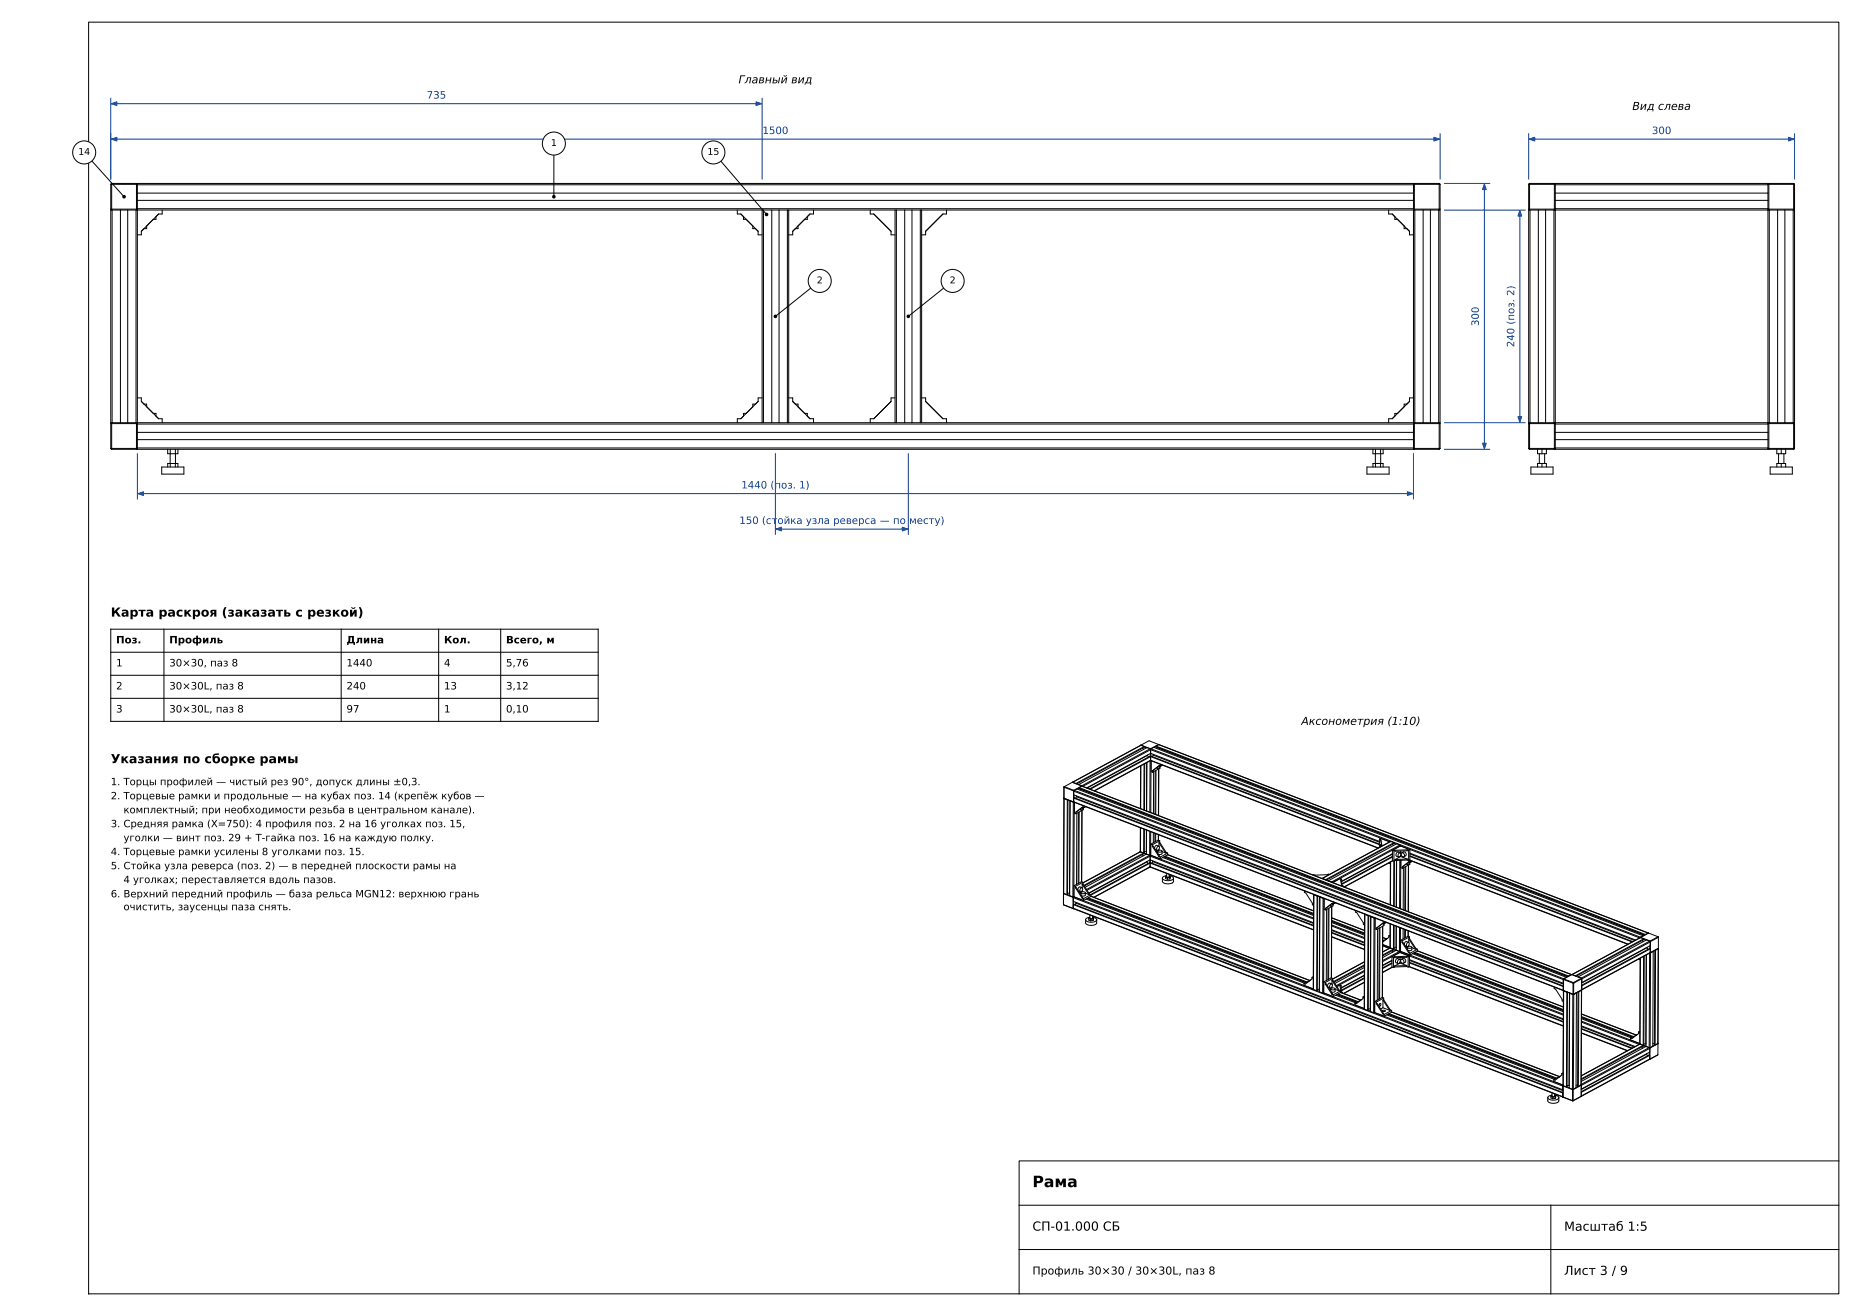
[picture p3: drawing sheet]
<svg xmlns="http://www.w3.org/2000/svg" width="420mm" height="297mm" viewBox="0 0 420 297" stroke-linecap="round" stroke-linejoin="round" font-family="sans-serif">
<g fill="none" stroke="#000" stroke-width=".23">
<path d="M20 5h395v287h-395zM19 34.4l9 10M25 41.6v5.6M25 47.2h6M25 41.6h6M25 47.2l.2 .2M25.2 41.4l-.2 .2M25.2 41.4v6l-.2-.2M25.2 41.4h5.6M25.3 47.4h-.3v48h.3M25.3 47.4h5.4M25.3 47.4v48"/>
<path d="M27.2 47.4v48M28.8 47.4v48M30.7 47.4h.3M30.7 47.4v48M30.8 41.4v6M30.8 41.4l.2 .2M31 47.2l-.2 .2M31 47.1v.3M31 41.7v-.3h288v.3M31 41.7v5.4M31 47.4v48M31 47.4h141"/>
<path d="M31 45.2h288M31 43.6h288M31 47.1h288M31 41.7h288M33.1 51v.6h-.6M35.2 48.9v.6h-.6M36.6 47.4v.9h-.8l-3.9 3.9v.8h-.9M166.4 47.4v.9h.8l3.9 3.9v.8h.9M167.8 48.9v.6h.6M169.9 51v.6h.6M172 47.4h.3M172 47.4v48"/>
<path d="M172.3 47.4h5.4M172.3 47.4v48M174.2 47.4v48M175.8 47.4v48M177.7 47.4h.3M177.7 47.4v48M178 47.4h24M178 47.4v48M180.1 51v.6h-.6M182.2 48.9v.6h-.6M183.6 47.4v.9h-.8l-3.9 3.9v.8h-.9M196.4 47.4v.9h.8l3.9 3.9v.8h.9"/>
<path d="M202 47.4h.3M202 47.4v48M202.3 47.4h5.4M202.3 47.4v48M204.2 47.4v48M205.8 47.4v48M207.7 47.4h.3M207.7 47.4v48M208 47.4h111M208 47.4v48M213.6 47.4v.9h-.8l-3.9 3.9v.8h-.9M313.4 47.4v.9h.8l3.9 3.9v.8h.9"/>
<path d="M314.8 48.9v.6h.6M316.9 51v.6h.6M319 47.1v.3M319 47.4h.3M319 41.7v5.4M319 47.4v48M319 47.2h6M319 41.6h6M319 47.2l.2 .2M319.2 41.4l-.2 .2M319.2 41.4v6M319.2 41.4h5.6"/>
<path d="M319.3 47.4h5.4M319.3 47.4v48M321.2 47.4v48M322.8 47.4v48M324.7 47.4h.3v48h-.3M324.7 47.4v48M324.8 41.4v6M324.8 41.4l.2 .2M325 47.2l-.2 .2M325 41.6v5.6M345 47.2h6M345 41.6h6"/>
<path d="M345 41.6v5.6M345 47.2l.2 .2M345.2 41.4l-.2 .2M345.2 41.4h5.6M345.2 41.4v6M345.3 47.4h-.3v48h.3M345.3 47.4h5.4M345.3 47.4v48M347.2 47.4v48M348.8 47.4v48M350.7 47.4h.3M350.7 47.4v48"/>
<path d="M350.8 41.4v6M350.8 41.4l.2 .2M351 47.2l-.2 .2M351 41.7v-.3h48v.3M351 47.1v.3M351 47.4h48M351 45.2h48M351 43.6h48M351 47.1h48M351 41.7h48M351 41.7v5.4M351 47.4v48"/>
<path d="M399 47.4h.3M399 47.1v.3M399 47.2h6M399 41.6h6M399 41.7v5.4M399 47.4v48M399 47.2l.2 .2M399.2 41.4l-.2 .2M399.2 41.4h5.6M399.2 41.4v6M399.3 47.4h5.4M399.3 47.4v48"/>
<path d="M401.2 47.4v48M402.8 47.4v48M404.7 47.4h.3v48h-.3M404.7 47.4v48M404.8 41.4v6M404.8 41.4l.2 .2M405 47.2l-.2 .2M405 41.6v5.6M25 95.6v5.6M25 95.6l.2-.2v6M25 95.6h6M25.2 95.4l-.2 .2"/>
<path d="M25.3 95.4h5.4M30.7 95.4h.3M30.8 95.4v6M30.8 95.4l.2 .2M31 95.4v.3M31 95.7v5.4M31 99.2h288M31 97.6h288M31 95.4h141M31 89.8h.9v.8l3.9 3.9h.8v.9M31 95.7h288M32.5 91.2h.6v.6"/>
<path d="M34.6 93.3h.6v.6M168.4 93.3h-.6v.6M170.5 91.2h-.6v.6M172 95.4h.3M172 89.8h-.9v.8l-3.9 3.9h-.8v.9M172.3 95.4h5.4M177.7 95.4h.3M178 95.4h24M178 89.8h.9v.8l3.9 3.9h.8v.9M179.5 91.2h.6v.6M181.6 93.3h.6v.6M202 95.4h.3"/>
<path d="M202 89.8h-.9v.8l-3.9 3.9h-.8v.9M202.3 95.4h5.4M207.7 95.4h.3M208 95.4h111M208 89.8h.9v.8l3.9 3.9h.8v.9M315.4 93.3h-.6v.6M317.5 91.2h-.6v.6M319 95.4v.3M319 95.4h.3M319 95.7v5.4M319 95.6h6M319 89.8h-.9v.8l-3.9 3.9h-.8v.9"/>
<path d="M319.2 95.4l-.2 .2M319.2 95.4v6M319.3 95.4h5.4M324.8 95.4v6M324.8 95.4l.2 .2M325 95.6v5.6M345 95.6h6M345 95.6v5.6M345.2 95.4l-.2 .2M345.2 95.4v6M345.3 95.4h5.4M350.7 95.4h.3"/>
<path d="M350.8 95.4v6M350.8 95.4l.2 .2M351 95.4v.3M351 99.2h48M351 97.6h48M351 95.4h48M351 95.7h48M351 95.7v5.4M399 95.4h.3M399 95.4v.3M399 95.6h6M399 95.7v5.4"/>
<path d="M399.2 95.4l-.2 .2M399.2 95.4v6M399.3 95.4h5.4M404.8 95.4v6M404.8 95.4l.2 .2M405 95.6v5.6M25 101.2l.2 .2M25 101.2h6M25.2 101.4h5.6M31 101.2l-.2 .2M31 101.1v.3h288v-.3M31 101.1h288"/>
<path d="M36.5 105.4h5v1.6h-5zM37.8 101.4v1h2.4v-1M37.8 105.4v-.8h2.4v.8M38.4 101.4v4M39.6 104.6v.8M39.6 101.4v1M39.6 102.4v2.2M308.5 105.4h5v1.6h-5zM309.8 101.4v1h2.4v-1M309.8 105.4v-.8h2.4v.8M310.4 102.4v2.2M310.4 101.4v1"/>
<path d="M310.4 104.6v.8M311.6 104.6v.8M311.6 101.4v1M311.6 102.4v2.2M319 101.2h6M319 101.2l.2 .2M319.2 101.4h5.6M325 101.2l-.2 .2M345 101.2h6M345 101.2l.2 .2M345.2 101.4h5.6M345.5 105.4h5v1.6h-5z"/>
<path d="M347 101.4v1h2v-1M347 105.4v-.8h2v.8M347.4 102.4v2.2M348 101.4v1M348 104.6v.8M348.6 102.4v2.2M351 101.2l-.2 .2M351 101.1v.3h48v-.3M351 101.1h48M399 101.2h6M399 101.2l.2 .2M399.2 101.4h5.6"/>
<path d="M399.5 105.4h5v1.6h-5zM401 101.4v1h2v-1M401 105.4v-.8h2v.8M401.4 102.4v2.2M402 101.4v1M402 104.6v.8M402.6 102.4v2.2M405 101.2l-.2 .2M25 142h110v20.8h-110zM25 147.2h110M25 152.4h110M25 157.6h110"/>
<path d="M37 142v20.8M77 142v20.8M99 142v20.8M113 142v20.8M240.1 177.6l-.1 24M240.1 177.6v.1M240.1 177.7l2.2 .8M240.2 177.5l-.1 .1M240.2 177.5l-.1 .2M240.2 177.5l2.1 .9M242.1 176.5l2.1 .9M242.1 176.5l.7 .3"/>
<path d="M242.3 178.5v2.5M242.3 178.4v.1M242.4 178.6v.8l110.4 42.5M242.4 178.6l110.4 42.5M242.4 179.4v.7M242.5 178.4l-.1 .2M242.5 178.4l.6-.4 110.4 42.6M242.5 178.4l110.4 42.5M242.8 176.8v.1M242.9 179.8l-.1 .4M242.9 179.8l109.9 42.3M242.9 179.6v.2"/>
<path d="M243.4 177.1l.9 .3M243.4 177.1h.1M243.6 177.9l-.4 .2M243.6 177.8v.2l110.3 42.4M243.6 177.8l110.4 42.5M243.8 178.1l-.1 .2M243.8 178.1l110 42.3M243.8 178.1h.1M244.2 177.4l-.6 .4M244.2 177.4l110.4 42.5M244.2 177.4h.1M244.2 177.4l110.5 42.5"/>
<path d="M244.3 177.5h.1M245.9 178.1l13.6-7.4 51.8 19.9M246 178.1l13.8-7.4 51.5 19.8M257.4 172.9v9.6M257.4 168.2v.1M257.4 168.2l-17.2 9.3M257.5 172.8l-.1 9.7M257.5 168.2h-.1M257.5 168.2l.7 .3M257.5 168.2h.1M257.5 168.2l2.2 .8M257.9 168.9l.2 .2"/>
<path d="M258.2 172.4v10.4M258.2 168.6l.5 .2M258.2 168.5v.2l-15.2 8.2M258.2 168.5l-15.4 8.3M258.3 172.4v10.4M258.8 172.1v10.9M259 170.5l.2 .4M259 170.5l-13.7 7.4M259 170.4v.1M259.6 171.7l-.1 11.6M259.6 169l.1 .2M259.6 169l-17.3 9.4"/>
<path d="M259.6 169l-.8-.3-15.4 8.4M259.6 170.1v.6M259.7 171.7h.1M259.7 171.7l-12.7 6.8M259.7 169l-.1 .1M259.7 169v.1M259.7 171.6v.1M259.7 171.6l-.1 .1M259.7 171.6l51.4 19.8M259.7 171.6l-12.8 6.9M259.7 171.6h.1M259.7 170.7v.9"/>
<path d="M259.7 170l51.6 19.9M259.7 170l-14.4 7.8M259.7 169.2v.8M259.7 169.2l54 20.8M259.7 169.2l-15.3 8.3M259.7 169.1h.1M259.7 171.7v11.7M259.7 171.7l51.3 19.7M259.7 171.7h-.1M259.7 170v.7M259.8 169l-.1 .2M259.8 169l.6-.3 110.4 42.5"/>
<path d="M259.8 169l110.4 42.5M259.8 174.1l.3 .2M260.1 173.9v.4M260.3 170.4l-.2 .4M260.3 170.4l51 19.7M260.3 170.2v.2M260.3 173.8l-.2 .1M260.4 174.2l-.1 9.4M260.7 174v9.8M260.9 173.9l-.1 9.9M260.9 168.5l-.4 .2M260.9 168.4v.2l110.3 42.4"/>
<path d="M260.9 168.4l110.4 42.5M261 173.3l.3 .1M261.1 173.2l.2 .2M261.2 168.7l-.1 .2M261.5 168l-1.8 1M261.5 168l-2.2-.8-17.2 9.3M261.5 168v.1M261.5 168.1h.1M261.5 168.1l-.6 .3M261.5 168.1l110.5 42.5M261.5 173.5v10.6M261.6 172.8h.2"/>
<path d="M261.6 172.8l.3 .1M261.7 172.8l-1.6 1.1M261.7 173.1l.1-.1v.4l-1.7 .9M261.7 172.8l-.1 .5-.3 .1M261.9 172.5v.4M262.3 172.7l-.4 .2M262.3 172.7l-.6 .4M240.1 180.1h.1M240.1 180.1l2.2 .9M240.1 180.2l.1 .1M240.2 180.3l-.1 21.3M240.2 180.3l.7 .2"/>
<path d="M240.9 180.5l-.1 21.4M240.9 180.5h.1M241 180.5l-.1 21.3-.1 .1M241.5 180.7l-.1 20.9M241.5 180.8l-.1 21.3 .7 .3M241.5 180.8l.7 .3M241.6 180.7l-.1 .1M242.2 181.1h.2M242.2 181.1l-.1 21.3M242.3 181h.1M242.3 181l110.5 42.5M242.3 180.1v.9"/>
<path d="M242.3 180.1l.2-.1 110.3 42.5M242.3 180.1l110.5 42.5M242.4 181l-.1 21.4M242.4 181l110.4 42.6M242.5 183.5l.3 .2M242.8 183.3v.4M243 183.2l-.2 .1M243 183.5v16.1M243.4 183.3l-.1 16.1M243.6 183.2l-.1 16.1M243.7 182.7l.2 .1M243.8 182.6l.1 .2"/>
<path d="M244.1 199l-1.7 .9 .3 .1M244.1 199l.3 .1M244.2 182.9l-.1 16.1M244.2 199.6l1.5 2.3M244.2 199.6v.8M244.3 182.2h.2M244.3 182.1l.3 .2M244.3 182.1l-1.5 1.2M244.4 199.5l1.5 2.3M244.4 199.5l-.2 .1M244.4 199.1v.4M244.4 199.1l-1.7 .9"/>
<path d="M244.4 182.2l-.2 .5-.3 .1M244.5 182.4v.3l-1.7 1M244.6 182.3l-.3 .2 .2-.1M244.6 182.3l.4-.2-.5 .3M244.6 181.9v.4M257.3 192.2v.1M257.3 192.2h.1M257.4 186.8l-.1 5.4M257.4 192.2h.1M257.4 192.1l-.1 .1M257.4 192.2h-.1M257.4 192.2l.7 .3"/>
<path d="M257.4 192.2l-13 7.1M257.4 186.8v5.4M257.8 192.9l.2 .3M258.1 192.6l.5 .2M258.1 187.1v5.6l-13.4 7.3M258.2 192.5l.5 .2M258.3 187.2v5.2l-13.7 7.4M258.7 192.2h-.4M258.7 192.2h.1M258.7 187.3v4.9M258.7 192.8l.8 .2M258.7 192.8l-13.8 7.4"/>
<path d="M258.8 187.4l-.1 5.4M258.9 194.5l.2 .4M258.9 194.5l-13.1 7.1M258.9 194.4v.1M259.5 193l.1 .2M259.5 193l-14.3 7.7M259.5 187.6v5.4M259.5 194.1v.6M259.5 193v.1M259.5 195.7h.1M259.6 195.7l-12.7 6.8M259.6 195.6v.1"/>
<path d="M259.6 195.6l-.1 .1M259.6 195.6l36.8 14.2M259.6 195.6l-12.8 6.9M259.6 195.6h.1M259.6 194.8v.8M259.6 194l36.8 14.2M259.6 194l-13.9 7.5M259.6 193.2v.8M259.6 193.2l36.8 14.2M259.6 193.2l-14.3 7.7M259.6 193v.1M259.6 193.1h.1"/>
<path d="M259.6 195.7l36.8 14.2M259.6 194.1v.6M259.7 195.7h-.1M259.7 193l-.1 .2M259.7 193h-.2M259.7 193l36.7 14.2M259.7 187.7v5.3M259.7 190.5v2.5M259.7 190.5l.4 .1M260.1 191l.1-.1 1.5 2.3-.2 .1M260.1 191l1.4 2.3M260.1 190.6v.4"/>
<path d="M260.2 194.5l-.2 .3M260.2 194.5l36.2 13.9M260.2 194.3v.2M260.3 187.9v2.3M260.6 191.4h.1M260.7 188.1l-.1 1.9M260.8 191.7l.4 .2M260.8 188.1v1.8M261.3 192.1l.5 .2 .5-.2M261.3 192.1l.5-.2 .5 .2M261.3 192.1v.4M261.3 192.1l-.3 .1"/>
<path d="M261.4 188.4v1.2M261.5 191l-.6-.2-.3 .6M261.5 191l-.4 .4 .1 .5M261.5 191l.1 .6-.4 .3M261.5 193.3l.4 .1M261.6 191.7v.2M261.6 190.2l1.5 2.3M261.6 190.2v.8M261.7 190.1l1.5 2.3M261.7 190.1l-.1 .1M261.7 189.7l-.3-.1-1.7 .9M261.7 189.7l-1.6 .9"/>
<path d="M261.7 189.7v.4M262.3 192.2l.8 .3M262.3 192.1l-.1 .6-.8 .1M262.3 198.2v.7a1.55 1.55 0 0 0 2.5 0v-.7M262.3 198.2a1.55 1.55 0 0 0 2.5 0M262.4 193.5l34.1 13.1M262.7 193.4l33.8 13M262.7 193.4l33.8 12.9M262.9 193.2l33.6 12.9M263 197.9l.3-.3-.7 .2-.3 .4M263 197.9v.4l.5 .1M263 197.9l.5 .2"/>
<path d="M263.2 192.4l-.1 .1M263.2 192.4l.3 .1M263.3 197.1l.1 .8h.5v-.5M263.5 198.1v.3M263.5 192.9l-1.6 .9v-.4M263.5 192.9l33 12.7M263.5 192.5v.4M263.5 192.5l-1.6 .9M264 198.4h-.5M264 198v.4M264 198l-.5 .1M264.1 197.7l-.2-.1 .7 .2 .2 .4"/>
<path d="M264.1 197.7l-.1 .7M264.1 197.7l-.1 .3M298.4 198.2v.1M298.5 198.2h-.1M298.5 198.2l.7 .3M299.2 198.5v.1M299.8 198.8h.1M299.8 198.8l.7 .2M300 197.4l-3.7 .1M300.5 199l.1 .1M302.8 199.8l.3 .1M302.8 198.4v1.4"/>
<path d="M302.8 198.4l-.4-.1-1.6 .9M302.8 198.4l-.3 .2 .3 1.2M303.1 199.9v.2M303.1 199.9l-.2 .1M311.3 189.4l.3 .1M311.3 189.4v1.9M311.6 189.2l-.3 .2M311.6 190.6l-.1 .5M311.6 190.9l.2 .1M311.6 190.9v.2M311.6 189.5l.3 1.2M311.6 189.5l.2 1.3"/>
<path d="M311.8 190.6h-.2M311.9 190.7l-.3 .2M313.5 194.7l.3 .2M313.8 194.6l-.1 9.6M313.8 189.9v.1M313.8 189.9l-15.4 8.3M313.8 194.5v9.7M313.9 189.9h-.1M313.9 189.9l.7 .3M313.9 189.9l-15.4 8.3M314.2 192.8l-11.4 6.2M314.2 192.7v.2"/>
<path d="M314.2 194.2l.4 .1M314.2 193.4l-11.4 6.2M314.2 193.3l-11.4 6.2M314.2 192.7l-11.4 6.2M314.3 191.9l-.1 2.3M314.3 191.9l.3 .1M314.3 190.6l.2 .2M314.3 194.2l-11 6M314.4 194.3l-11 5.9M314.6 194.3l-.1 10.2M314.6 190.3l.5 .2M314.6 190.2v.2l-15.3 8.2"/>
<path d="M314.6 190.2l-15.4 8.3M314.6 192v2.3M314.7 194.3v10.2M314.8 194.2l-.2 .1M314.8 194v.2M314.9 191.9l-.3 .1M315.2 194.2v10.5M315.9 194.2v10.8M315.9 190.7l.1 .2M315.9 190.7l-.7-.3-15.4 8.4M315.9 190.7l-15.4 8.3M316 192.5l-.6-.2-.3 .3v.6l.5 .2"/>
<path d="M316 192.5l.1 .6-.5 .3M316 192.5l-.4 .3v.6M316 190.9l-1.7 1M316 190.9l2.2 .9M316 190.9l54 20.8M316 190.9h.1M316 190.9l-15.3 8.3M316.1 193.3l1.5 .6M316.1 193.3l-1.3 .7M316.1 193v.3M316.1 192.1v.5M316.2 195.8l.3 .2"/>
<path d="M316.2 194.2l-.1 10.9M316.4 192.5l.5-.3 .4 .3v.5l-.5 .4M316.4 192.5l-.2 .2 .1 .4 .3 .2 .2 .1M316.4 192.5h.3l.2 .3-.1 .6M316.5 195.6v.4M316.7 195.5l-.2 .1M316.7 195.9v9.4M317.1 195.7l-.1 9.8M317.3 195.6l-.1 9.9M317.4 195l.2 .1M317.5 194.9l.1 .2M317.6 194.1l.3 .1"/>
<path d="M317.6 194.1l-2.8 .1M317.6 193.9v.2M317.6 193.9l-2.8 .1M317.6 191.8v.2l-2.7 .1v-.2M317.6 191.8l.3 .1M317.6 191.8l-2.7 .1M317.9 195.2l-.1 10.6M317.9 191.9v2.3M318 194.5l-1.5 1.1M318.1 194.1l49.3 19M318.1 194.5l-.2 .5-.3 .1M318.2 194.1l-.3 .1"/>
<path d="M318.2 193.3l50.2 19.3M318.2 193.1l50.3 19.4M318.2 192.7l50.7 19.6M318.2 192.5l50.9 19.7M318.2 191.8v2.3M318.2 191.8l-.3 .1M318.2 194.5h-.2l.3 .1M318.3 194.2v.4M318.7 194.4l-.4 .2M318.7 194.4l-.6 .4 .1-.1v.4l-1.7 .9M240 201.6h.1M240 201.6v2.6"/>
<path d="M240 201.6v.1M240 204.2l2.2 .9M240 204.2l2.2 .8M240 201.7v2.5M240 201.7l2.2 .8M240.1 201.6l-.1 .1M240.1 201.6l.7 .3M240.8 201.9l.6 .2M241.4 201.6h-.5M241.4 201.6h.1M242.2 205v.1M242.2 202.5v2.5"/>
<path d="M242.2 202.4v.1M242.2 205l.1 .1M242.2 205l110.5 42.5M242.2 205h.1M242.2 204.2v.8M242.2 204.2l.2-.1 110.3 42.5M242.2 204.2l110.5 42.5M242.2 202.6v.8l110.5 42.5M242.2 202.6l110.5 42.5M242.3 202.4v.1M242.3 202.5h-.1M242.3 205.1l110.4 42.5"/>
<path d="M242.3 203.5v.6M242.3 205.1h.1M242.3 202.4l-.1 .2M242.3 202.4h-.2M242.3 202.4l2.2 .8M242.3 202.4l54.1 20.8-2.1-.8v-.4M242.7 200.4l1.5 2.3M242.7 200.4l.2-.1 1.5 2.3-.2 .1M242.7 200v.4M242.8 203.8l-.1 .4M242.8 203.8l109.9 42.3M242.8 203.7v.1"/>
<path d="M243.4 201.1l.4 .2M243.9 201.5l.5 .2 .5-.2M243.9 201.5l.6-.3 .4 .3M243.9 201.5v.4M243.9 201.5l-.2 .1M244.2 200.4l-.6-.2-.4 .6M244.2 200.4l-.4 .3v.6M244.2 200.4l.1 .6-.5 .3M244.2 202.7l.3 .1M244.2 201v.3M244.5 202.8l14.9-8.1 37 14.3M244.5 202.8v.4"/>
<path d="M244.9 201.6l.8 .3M244.9 201.5v.6l-.8 .1M245 207.6v.7a1.55 1.55 0 0 0 2.5 0v-.7M245 207.6a1.55 1.55 0 0 0 2.5 0M245.1 202.9l49.3 19M245.4 202.8l49.4 18.9M245.6 202.6l49.4 19M245.7 207.3l.3-.3-.7 .2-.3 .4M245.7 207.3v.4l.5 .1M245.7 207.3l.5 .2M245.9 201.8l.3 .1v.4l-1.7 .9M245.9 201.8l-.2 .1"/>
<path d="M246 206.5l.1 .8h.4l.1-.6M246.2 207.5v.3M246.2 202.3l49.4 19-1.3 .7M246.2 202l13.5-7.3 36.7 14.1M246.7 207.7l-.5 .1M246.7 207.4v.3M246.7 207.4l-.5 .1M246.8 207.1l-.2-.1 .7 .2 .2 .4M246.8 207.1l-.1 .6M246.8 207.1l-.1 .3M294.4 201.1v.3l.3 .1 1.5 2.3v.4l.3 .1M296.5 201.9v.1"/>
<path d="M296.5 201.9l-.1 21.4M296.5 201.9h.1M296.5 202l.7 .2M296.5 202l-.1 21.3M297.2 202.2v21.4M297.3 202.2h-.1M297.4 202.2l-.1 21.3-.1 .1M297.8 202.4v21.4l.7 .3M297.9 202.4l.7 .4M298.6 202.8h.2M298.6 202.8l-.1 21.3M298.8 202.8l-.1 21.3"/>
<path d="M298.8 205.2l.4 .2M299.2 205v.4M299.3 204.9l-.1 .1M299.4 205.2l-.1 16.1M299.8 205l-.1 16.1M299.9 204.9v16.1M300 204.4l.3 .1M300.2 204.3l.1 .2M300.5 204.6v16.1M300.5 211.5l7.4 2.8M300.5 211.4l7.4 2.8M300.5 210.5l7.4 2.9"/>
<path d="M300.5 210.4l7.4 2.9M300.5 210l7.4 2.9M300.5 209.8l7.4 2.9M300.5 209l7.5 2.8M300.5 208.8l7.5 2.8M300.5 208.2l7.5 2.9M300.5 207.9l7.5 2.9-7.5-2.8M300.5 207.7l7.5 2.9M300.6 207.1l7.4 2.9M300.6 204.6l-.1 16.1M300.7 203.9h.2M300.7 203.8l.3 .2"/>
<path d="M300.7 203.8l-1.5 1.2M300.8 203.9l-.2 .5-.3 .1M300.8 204.1v.3l-1.6 1M301 204l-.3 .2 .1-.1M301 204l.4-.2-.6 .3M301 203.6v.4M305.9 205.5v.3l.3 .2 1.5 2.3v.3l.3 .1M307.9 219.3l-6.2 3.3M307.9 219l-6.3 3.4M307.9 218.3l-6.6 3.6M307.9 218l-6.8 3.7M307.9 217.8l-6.9 3.7"/>
<path d="M307.9 217.1l-7.1 3.8 7.1-3.8M308 206.3v.1M308 206.3l-.1 21.4M308 206.3h.1M308 206.4l.8 .3M308 206.4l-.1 21.3M308.8 206.7l-.1 21.3M308.8 206.6v.1M308.9 206.7l-.1 21.2-.1 .1M309.3 206.8l-.1 20.9M309.4 206.9l.7 .3M309.4 206.9l-.1 21.4 .7 .2"/>
<path d="M309.4 206.9h.1M310.1 207.2h.2M310.1 207.2l-.1 21.3M310.3 207.2l-.1 21.3M310.3 207.2v2.4l.4 .2M310.7 209.4v.4M310.9 209.7l-.1 16M311.3 209.5l-.1 16M311.4 209.4v16M312 213.4l1.6 .6M312 213.2l1.7 .6M312.1 212.1l.2 .1"/>
<path d="M312.1 211.6l.8 .3M312.1 209l-.1 16.1M312.2 208.3v.3M312.2 208.3l-1.5 1.1M312.3 208.5v.4l-1.6 .9M312.3 208.5l-.1 .1M312.5 208.4l-.3 .2M312.5 208.4l-.3-.1-1.5 1.1M312.5 208v.4M312.6 208.3l-.3 .2M312.9 208.2l-.4 .2M312.9 212h.1"/>
<path d="M312.9 211.9l-.8 .4M313.2 211.8l-.3 .2M313.4 211.2l.3 .1M313.4 211.2v.4l-1.3 1M313.7 213.9h.1M313.7 211l-.3 .2M313.7 208.5v5.4M313.7 213.8v.1M313.8 213.9l-.2 .1M313.8 213.9l.7 .3M313.8 213.9l-1.8 1M313.8 208.5v5.4"/>
<path d="M314.1 216.8l-2.1 1.1M314.1 216.8v.2M314.1 217.5l-2.1 1.1M314.1 217.3l-2.1 1.1M314.1 216.7l-2.1 1.2M314.1 215.9v2.3l.4 .2M314.1 215.9l.4 .2M314.2 214.6l.2 .3M314.2 218.3l-2.2 1.1M314.3 218.3l-2.3 1.2M314.5 214.3l.5 .2M314.5 216.1v2.3"/>
<path d="M314.5 208.8v5.6l-2.5 1.3M314.6 214.2l.5 .2M314.6 208.9v5.2l-2.6 1.4M314.7 218.2l-.2 .2M314.7 218v.2M314.7 215.9l-.2 .2M315.1 213.9h-.5M315.1 213.9h.1M315.1 213.9v-4.9v5.5M315.1 214.5l.7 .2M315.1 214.5l-3.1 1.6M315.8 214.7l.1 .2"/>
<path d="M315.8 214.7l-3.8 2.1M315.9 209.3l-.1 5.4M315.9 216.5l-.6-.2-.3 .4v.5l.5 .2M315.9 216.5l.1 .6-.5 .3M315.9 216.5l-.4 .3v.6M315.9 215l-1.8 .9M315.9 215l2.2 .8M315.9 214.9l36.9 14.2M315.9 214.9v.1M315.9 214.9l-3.9 2.1M316 217.3l1.5 .6M316 217.3l-1.3 .7"/>
<path d="M316 217.1v.2M316 216.1v.5M316 214.7h-.2M316 214.7l36.8 14.2M316.1 209.4l-.1 5.3M316.1 214.7h-.1M316.1 214.7l2.1 .8M316.1 212.2v2.5M316.1 212.2l.3 .1M316.3 216.5l.5-.2 .4 .3v.5l-.5 .3M316.3 216.5l-.2 .2 .1 .4 .3 .3h.2M316.3 216.5l.5 .3 .1 .3-.2 .3"/>
<path d="M316.4 212.7l.2-.1 1.5 2.3-.2 .1M316.4 212.7l1.5 2.3M316.4 212.3v.4M316.7 209.6v2.3M316.9 213.1h.1M317 209.8v1.9M317.1 213.4l.4 .2M317.2 209.8v1.8M317.5 218.1l.3 .2M317.5 218.1l-2.8 .1M317.5 217.9v.2M317.5 217.9l-2.8 .1"/>
<path d="M317.5 215.8l.3 .1M317.5 215.8l-2.8 .1M317.5 215.8v.2l-2.8 .1v-.2M317.6 213.8l.5 .2 .5-.2M317.6 213.8l.6-.2 .4 .2M317.6 213.8v.4M317.6 213.8l-.2 .1M317.8 210.1v1.2M317.8 214.5h.1M317.8 215.9v2.4M317.9 212.7l-.6-.2-.4 .6M317.9 212.7l-.5 .4 .1 .5"/>
<path d="M317.9 212.7l.1 .6-.5 .3M317.9 215l.3 .1M317.9 213.4v.2M317.9 211.9l1.5 2.3M317.9 211.9v.8M318 218.2l34.8 13.4M318 218.1l34.8 13.4M318.1 217.3l34.7 13.4M318.1 217.2l34.7 13.3M318.1 216.8l34.7 13.3M318.1 216.6l34.7 13.3M318.1 215.8v2.3l-.3 .2"/>
<path d="M318.1 215.8l-.3 .1M318.1 211.8l1.5 2.3M318.1 211.8l-.2 .1M318.1 211.4l-.3-.1-1.7 .9M318.1 211.4l-1.7 .9M318.1 211.4v.4M318.2 215.1v.4M318.6 213.9l.8 .3M318.6 213.8v.6l-.8 .1M318.8 215.2l34 13.1M319.1 215.1l33.7 13M319.3 214.9l33.5 12.9"/>
<path d="M319.6 214.1l-.2 .1M319.6 214.1l.3 .1M319.9 214.6l32.9 12.7M319.9 214.2v.4l-1.7 .9M319.9 214.2l-1.7 .9M354.6 219.9l-.6 .4M354.7 219.9v.1M354.7 219.9h-.1M354.7 220l2.2 .8M354.8 219.9l-.1 .1M354.8 219.9l.8 .3M369.9 216.4l.3 .2"/>
<path d="M370.2 216.3l-.1 19.3M370.2 211.6l-.1 .1M370.2 211.6l-17.3 9.3M370.2 216.2l-.1 19.4M370.2 211.5l-.1 .1M370.2 211.6h.1M370.2 211.6l.8 .3M370.2 211.6l-15.4 8.3M370.3 211.6h-.1M370.3 211.6l2.1 .8M370.6 212.3l.2 .2M370.8 211.2l-.6 .3"/>
<path d="M370.8 211.2v.1M370.9 215.8l-.1 20.3-13.9 7.6M371 212l.5 .2M371 211.9v.2l-15.3 8.2M371 211.9l-15.4 8.3M371.1 215.8l-.1 20-.2 .1M371.3 210.9v.1M371.5 215.5l-.1 20.1M371.6 215.5l-.1 20.7M371.7 213.9l.2 .4M371.7 213.9l-14.8 8M371.7 213.8v.1"/>
<path d="M372 210.6h.1M372 210.6l-.7 .3M372.3 215.1l-.1 21.3M372.3 212.4l.1 .2M372.3 212.4l-.7-.3-15.4 8.4M372.3 212.4l-15.4 8.3M372.3 213.5v.6M372.4 215v.1M372.4 212.4v.1M372.4 212.4l.1 .1M372.4 214.1v1M372.4 214.1h-.2l-15.3 8.3"/>
<path d="M372.4 214.1l-15.4 8.4M372.4 212.6l-15.4 8.3M372.4 212.6v.8l-15.4 8.4M372.5 215l-.1 .1M372.5 212.5v2.5M372.5 212.5h-.1M372.5 215.1h-.2M372.5 215.1l-.1 21.3M373 214.7h.1M373.1 214.7l-.1 21.4-.6 .3M373.1 214.7l-.6 .4M373.5 214.5l-.1 21.2 .1 .1"/>
<path d="M373.6 214.4v.1M373.6 214.5l-.1 21.3M374.2 211.4l-2.1-.8-1.8 1M374.2 211.4l-1.8 1M374.2 211.4l.1 .1M374.3 214.1h.1M374.3 214l-17.3 9.3M374.3 214l-17.3 9.4M374.3 214.1l-.7 .4M374.3 214.1l-.2 21.4M374.3 211.5v2.5M374.3 211.5l-1.8 1"/>
<path d="M295.6 221.3h.1M295.6 221.3v.1M295.8 221.1l-.2 .2M296.1 220.6v.3l-1.5 1.2-.3-.1M296.1 220.6l.3 .1M296.4 223.3h.1M296.4 220.4l-.3 .2M296.4 223.2v.1M296.4 223.3l.8 .3M297.2 223.5l.6 .2M297.3 223.3h.5M298.7 224.1h-.2"/>
<path d="M298.7 224.1l9.2 3.6M298.7 224.1h.1M299.1 222.1l1.5 2.3M299.1 222.1l.2-.1 1.4 2.3-.1 .1M299.1 221.7v.4M299.6 222.5h.1M299.8 222.8l.4 .2M300.3 223.2l.5 .2 .5-.2M300.3 223.2l.5-.3 .5 .3M300.3 223.2v.4M300.3 223.2l-.2 .1M300.6 222.1l-.7-.2-.3 .6"/>
<path d="M300.6 222.1l-.5 .3 .1 .6M300.6 222.1v.6l-.4 .3M300.6 224.4l.3 .1M300.6 222.7v.3M300.6 221.3l1.5 2.3M300.6 221.3v.8M300.8 221.2l1.5 2.3M300.8 221.2l-.2 .1M300.8 220.8v.4M300.8 220.8l-.4-.1-1.6 .9 .3 .1M300.8 220.8l-1.7 .9M301.3 223.3l.8 .3"/>
<path d="M301.3 223.2l-.1 .6-.7 .1M301.5 224.6l4.4 1.7M301.7 224.5l4.5 1.7M301.8 224.4l4.5 1.8M302 224.3l4.5 1.7M302.3 223.5l.3 .1M302.3 223.5l-.2 .1M302.3 222.3l.4 .2M302.6 224l-1.7 .9v-.4M302.6 224l4.5 1.7M302.6 223.6l-1.7 .9M302.6 223.6v.4"/>
<path d="M302.7 222.5l-.3 .1 .3 1.2 .3 .2M302.7 222.5v1.3M303 224l-.2 .1M303 224v.1M305.8 226.4v.4M307.3 225.6l-1.5 .8M307.6 225v.4l-1.5 1.1-.3-.1M307.6 225l.3 .1M307.9 227.7h.1M307.9 224.9l-.3 .1M307.9 221.7l-4.6 2.5M307.9 221.7l-4.7 2.5"/>
<path d="M307.9 220.8l-5.2 2.9M307.9 220.7l-5.2 2.8M307.9 220.2l-5.2 2.8M307.9 220.1l-5.2 2.8M307.9 227.7l.8 .3M308.8 228l.5 .2M309.2 227.7h.1M309.2 227.7h-.4M310.2 228.5l42.5 16.4v.2M310.2 228.5h-.2M310.3 226l.3 .2M310.3 226l-.1 2.5"/>
<path d="M310.6 226.5l1.5 2.3M310.6 226.5l.2-.1 1.5 2.3-.2 .1M310.6 226.2v.3M311.3 226.6l-.1 .2M311.4 226.5h.2v.2l-.2 .4-.2-.2zM312 228.1l.4-.1 .2 .1-.4 .2zM312.1 228.8l.3 .1M312.1 227.4l1.5 .6M312.1 227.4l-.5 .3M312.1 225.7l1.5 2.3M312.1 225.7v1.7M312.3 225.6l1.5 2.3"/>
<path d="M312.3 225.6l-.2 .1M312.3 225.3l-.4-.2-1.6 .9M312.3 225.3v.3M312.3 225.3l-1.7 .9M313 229l37.8 14.6M313.2 228.9l37.9 14.6M313.3 228.9l37.8 14.5M313.5 228.7l37.8 14.6M313.8 227.9l.3 .1M313.8 227.9l-.2 .1M314.1 228v.4l-1.7 .9v-.4M314.1 228l-1.7 .9"/>
<path d="M350.8 222.8v.3l.3 .1 1.5 2.3v.4l.2 .1M352.8 223.5v.1M352.8 222.6v.9M352.8 221.1v.8M352.8 223.5h.1M352.8 222.6h.1M352.9 221.9h-.1M352.9 221l-.2 24M352.9 221v.1M352.9 223.5v.1M352.9 223.5l2.2 .9M352.9 221.1l2.1 .8"/>
<path d="M352.9 223.6h-.1M352.9 223.6v.1M352.9 220.9l-.1 .2M352.9 223.7l-.2 23.9M352.9 223.7l.7 .2M352.9 220.9v.1M352.9 220.9v.2M352.9 220.9l2.2 .9M353.5 220.6l-.6 .3M353.5 220.6h.1M353.6 223.9l-.1 21.4M353.7 223.9h-.1"/>
<path d="M353.8 223.9l-.1 21.3-.2 .1M354 220.3h.1M354.2 224.1l-.1 21.4 .8 .3M354.3 224.1l.7 .4M355 224.5l-.1 21.3M355 224.4h.1M355 221.9v2.5M355.1 221.8l-.1 .1M355.1 221.8l.1 .1M355.1 224.4h.1M355.1 224.4h-.1M355.2 221.9l-.1 2.5"/>
<path d="M355.2 221.9h-.2M355.2 224.4l-.2 .1M355.2 224.4l-.1 21.4M355.6 220.2v.1M355.7 224.1h.1M355.8 224.1l-.1 21.4-.6 .3M355.8 224.1l-.6 .3M356.1 223.9l-.1 21.2 .2 .1M356.2 220.5l.7 .2M356.2 220.5h.1M356.2 223.8h.1M356.3 223.8l-.1 21.4"/>
<path d="M356.9 220.8l.1 .1M356.9 220.8l-1.8 1M356.9 233.2l10.4 3.9M356.9 233.1l10.4 4M356.9 220.7l.1 .2M356.9 232.2l11.3 4.4M356.9 232.1l11.5 4.4M356.9 231.7l11.9 4.6M356.9 231.5l12.1 4.7M356.9 223.5l-.6 .3M356.9 223.5l-.1 21.4M356.9 230.7l13 5"/>
<path d="M356.9 230.5l13.2 5M356.9 229.9l11.2 4.3M356.9 229.4l11.8 4.5M356.9 228.9l12.4 4.7-1.3 .7M356.9 223.4l-1.8 1M356.9 223.4v.1M356.9 223.5h.1M356.9 223.5l-.1 21.3M356.9 222.5h.1M356.9 221.7l.1 .1M357 220.9l-.1 2.5M357 220.9l-1.8 1"/>
<path d="M357 223.4l-.1 .1M357 223.3v.1M357 222.5v.8M357 220.9v.9M368 234.3v.4M368.4 234.1l-11.5-4.4 11.5 4.4M369.3 233.7h.1M369.5 233.5l-.2 .2M369.8 232.9v.4l-1.5 1.1-.3-.1M369.8 232.9l.3 .1M370.1 235.6l-13.2 7.2M370.1 235.6h.1"/>
<path d="M370.1 232.7l-.3 .2M370.1 235.5v.1M370.1 235.6l.7 .3M370.5 236.3l.2 .3M370.8 236l.6 .2M370.8 235.9l-13.9 7.6M370.9 235.9l.6 .2M371.4 235.6h.1M371.4 235.6h-.4M371.5 236.2l.7 .2M371.5 236.2l-14.6 7.9M371.6 237.9l.2 .4"/>
<path d="M371.6 237.9l-14.8 8M371.6 237.8v.1M372.2 236.4l.1 .2M372.2 236.4l-15.4 8.3M372.2 237.5v.6M372.3 236.4v.1M372.3 239.1h.1M372.3 239v.1M372.3 239l-15.4 8.4M372.3 238.2l-.2-.1-15.3 8.3M372.3 238.2v.8M372.3 238.2l-15.4 8.3"/>
<path d="M372.3 236.6v.8l-15.4 8.4M372.3 236.6l-15.4 8.3M372.3 236.4l.1 .1M372.4 239l-.1 .1M372.4 239h-.1M372.4 236.5v2.5M372.4 236.5h-.1M372.4 236.4h-.2M373.4 235.5h-.4M373.5 235.8l-.5 .2M374.1 235.5l.1 .1M374.1 235.5l-.6 .3"/>
<path d="M374.1 235.4v.1M374.2 238.1l-17.3 9.3M374.2 238.1h-.1M374.2 235.6l-1.8 .9M374.2 235.6v2.5M349.3 247.7v.7a1.55 1.55 0 0 0 2.5 .1v-.8M349.3 247.7a1.55 1.55 0 0 0 2.5 .1v-.1M350 247.5l.3-.3-.7 .2-.3 .3M350 247.5v.3l.5 .2M350 247.5l.5 .1M350.3 246.7l.1 .8 .4-.1 .1-.5M350.5 247.6v.4"/>
<path d="M350.7 243.7v.4l2 .8M351 247.9l-.5 .1M351 247.5v.4M351 247.5l-.5 .1M351.1 247.3l-.2-.1 .6 .2 .3 .3M351.1 247.3l-.1 .6M351.1 247.3l-.1 .2M351.9 243h.1M351.9 243v.1M352 243l-37.9-14.6 37.8 14.6-1.2 .7M352.2 242.8l-.3 .2M352.5 242.3v.3l-1.5 1.2-.3-.1"/>
<path d="M352.5 242.3l.3 .1M352.7 247.5v.1M352.7 246.7v.8M352.7 245.1v.8M352.7 246.6v.1M352.7 245.9h.1M352.7 245h.1M352.7 247.6l2.3 .9M352.7 247.6l2.2 .8M352.8 242.1l-.3 .2M352.8 245.1l2.1 .8M352.8 247.6h-.1"/>
<path d="M352.8 245v.1M352.8 244.9l-.1 .1M352.8 245l.7 .3M353.6 245.3l.5 .2M353.7 245h.5M354.9 248.4l.1 .1M354.9 245.9v2.5M355 245.8l-.1 .1M355 245.8v.1M355 248.4v.1M355 248.4h-.1M355 245.9v2.5"/>
<path d="M355 245.9h-.1M355.1 245.8h-.2M356 244.9h-.3M356.1 245.2l-.4 .2M356.8 244.9l-.6 .3M356.8 244.8h.1M356.8 244.9h.1M356.8 247.4l-1.8 1.1M356.8 247.4l-1.8 1M356.8 246.5h.1M356.8 245.8h.1M356.8 244.9v2.5"/>
<path d="M356.8 244.9l-1.8 1M356.8 244.8v.1M356.8 244.8l.1 .1M356.9 247.4h-.1M356.9 247.4h.1M356.9 246.5v.9M356.9 244.9v.9M230 272h185M350 272v20M415 262h-185v30M230 282h185"/>
</g>
<g fill="none" stroke="#0b3d91" stroke-width=".23">
<path d="M25 22.2v18.2M25.1 31.4h299.8M25.1 23.4h146.8M172 22.2v18.2M325 30.2v10.2M345 30.2v10.2M345.1 31.4h59.8M405 30.2v10.2M326 41.4h10.2M326 47.4h18.2M335 41.5v59.8M343 47.5v47.8"/>
<path d="M326 95.4h18.2M31 102.4v10.2M31.1 111.4h287.8M175 102.4v18.2M175.1 119.4h29.8M205 102.4v18.2M319 102.4v10.2M326 101.4h10.2"/>
</g>
<g fill="#0b3d91" stroke="#0b3d91" stroke-width=".23">
<path d="M323.6 31l1.3 .4-1.3 .4z"/>
<path d="M25.1 31.4l1.3-.4v.8z"/>
<path d="M170.6 23l1.3 .4-1.3 .4z"/>
<path d="M25.1 23.4l1.3-.4v.8z"/>
<path d="M317.6 111l1.3 .4-1.3 .4z"/>
<path d="M31.1 111.4l1.3-.4v.8z"/>
<path d="M203.6 119l1.3 .4-1.3 .4z"/>
<path d="M175.1 119.4l1.3-.4v.8z"/>
<path d="M335 41.5l.4 1.3h-.8z"/>
<path d="M334.6 100h.8l-.4 1.3z"/>
<path d="M343 47.5l.4 1.3h-.8z"/>
<path d="M342.6 94h.8l-.4 1.3z"/>
<path d="M403.6 31l1.3 .4-1.3 .4z"/>
<path d="M345.1 31.4l1.3-.4v.8z"/>
</g>
<circle cx="28" cy="44.4" r=".23" fill="#000" stroke="#000" stroke-width=".35"/>
<circle cx="19" cy="34.4" r="2.6" fill="#fff" stroke="#000" stroke-width=".23"/>
<path d="M161 34.4l12 14" fill="none" stroke="#000" stroke-width=".23"/>
<circle cx="173" cy="48.4" r=".23" fill="#000" stroke="#000" stroke-width=".35"/>
<circle cx="161" cy="34.4" r="2.6" fill="#fff" stroke="#000" stroke-width=".23"/>
<path d="M185 63.4l-10 8" fill="none" stroke="#000" stroke-width=".23"/>
<circle cx="175" cy="71.4" r=".23" fill="#000" stroke="#000" stroke-width=".35"/>
<circle cx="185" cy="63.4" r="2.6" fill="#fff" stroke="#000" stroke-width=".23"/>
<path d="M125 32.4v12" fill="none" stroke="#000" stroke-width=".23"/>
<circle cx="125" cy="44.4" r=".23" fill="#000" stroke="#000" stroke-width=".35"/>
<circle cx="125" cy="32.4" r="2.6" fill="#fff" stroke="#000" stroke-width=".23"/>
<path d="M215 63.4l-10 8" fill="none" stroke="#000" stroke-width=".23"/>
<circle cx="205" cy="71.4" r=".23" fill="#000" stroke="#000" stroke-width=".35"/>
<circle cx="215" cy="63.4" r="2.6" fill="#fff" stroke="#000" stroke-width=".23"/>
<text font-size="3.5" x="233" y="267.9">Рама</text>
<g font-size="2.8">
<text x="25" y="139.2">Карта раскроя (заказать с резкой)</text>
<text x="25" y="172.2">Указания по сборке рамы</text>
<text x="233" y="277.7">СП-01.000 СБ</text>
<text x="353" y="277.8">Масштаб 1:5</text>
<text x="353" y="287.7">Лист 3 / 9</text>
</g>
<g font-size="2.5">
<text x="166.7" y="18.8">Главный вид</text>
<text x="368.4" y="24.8">Вид слева</text>
<text x="293.7" y="163.6">Аксонометрия (1:10)</text>
<text x="233" y="287.6">Профиль 30×30 / 30×30L, паз 8</text>
</g>
<g font-size="2.3" fill="#0b3d91">
<text x="96.3" y="22.2">735</text>
<text x="172.1" y="30.2">1500</text>
<text x="372.8" y="30.2">300</text>
<text x="333.7" y="73.6" transform="rotate(-90 333.7 73.6)">300</text>
<text x="341.7" y="78.4" transform="rotate(-90 341.7 78.4)">240 (поз. 2)</text>
<text x="167.3" y="110.2">1440 (поз. 1)</text>
<text x="166.8" y="118.2">150 (стойка узла реверса — по</text>
<text x="205.2" y="118.2">месту)</text>
</g>
<g font-size="2.3">
<text x="26.2" y="145.2">Поз.</text>
<text x="38.2" y="145.2">Профиль</text>
<text x="78.2" y="145.2">Длина</text>
<text x="100.2" y="145.2">Кол.</text>
<text x="114.2" y="145.2">Всего, м</text>
<text x="26.2" y="150.4">1</text>
<text x="26.2" y="155.6">2</text>
<text x="38.2" y="150.4">30×30, паз 8</text>
<text x="38.2" y="155.6">30×30L, паз 8</text>
<text x="78.2" y="150.4">1440</text>
<text x="78.2" y="155.6">240</text>
<text x="100.2" y="150.4">4</text>
<text x="100.2" y="155.6">13</text>
<text x="114.2" y="150.4">5,76</text>
<text x="114.2" y="155.6">3,12</text>
<text x="26.2" y="160.8">3</text>
<text x="38.2" y="160.8">30×30L, паз 8</text>
<text x="78.2" y="160.8">97</text>
<text x="100.2" y="160.8">1</text>
<text x="114.2" y="160.8">0,10</text>
<text x="25" y="177.2">1. Торцы профилей — чистый рез 90°, допуск длины ±0,3.</text>
<text x="25" y="180.4">2. Торцевые рамки и продольные — на кубах поз. 14 (крепёж кубов —</text>
<text x="27.9" y="183.5">комплектный; при необходимости резьба в центральном канале).</text>
<text x="25" y="186.7">3. Средняя рамка (X=750): 4 профиля поз. 2 на 16 уголках поз. 15,</text>
<text x="27.9" y="189.8">уголки — винт поз. 29 + Т-гайка поз. 16 на каждую полку.</text>
<text x="25" y="193">4. Торцевые рамки усилены 8 уголками поз. 15.</text>
<text x="25" y="196.2">5. Стойка узла реверса (поз. 2) — в передней плоскости рамы на</text>
<text x="25" y="202.5">6. Верхний передний профиль — база рельса MGN12: верхнюю грань</text>
<text x="27.9" y="199.3">4 уголках; переставляется вдоль пазов.</text>
<text x="27.9" y="205.4">очистить, заусенцы паза снять.</text>
</g>
<g font-size="2.1">
<text x="17.7" y="34.9">14</text>
<text x="124.3" y="32.9">1</text>
<text x="159.7" y="34.9">15</text>
<text x="184.3" y="63.9">2</text>
<text x="214.3" y="63.9">2</text>
</g>
</svg>
